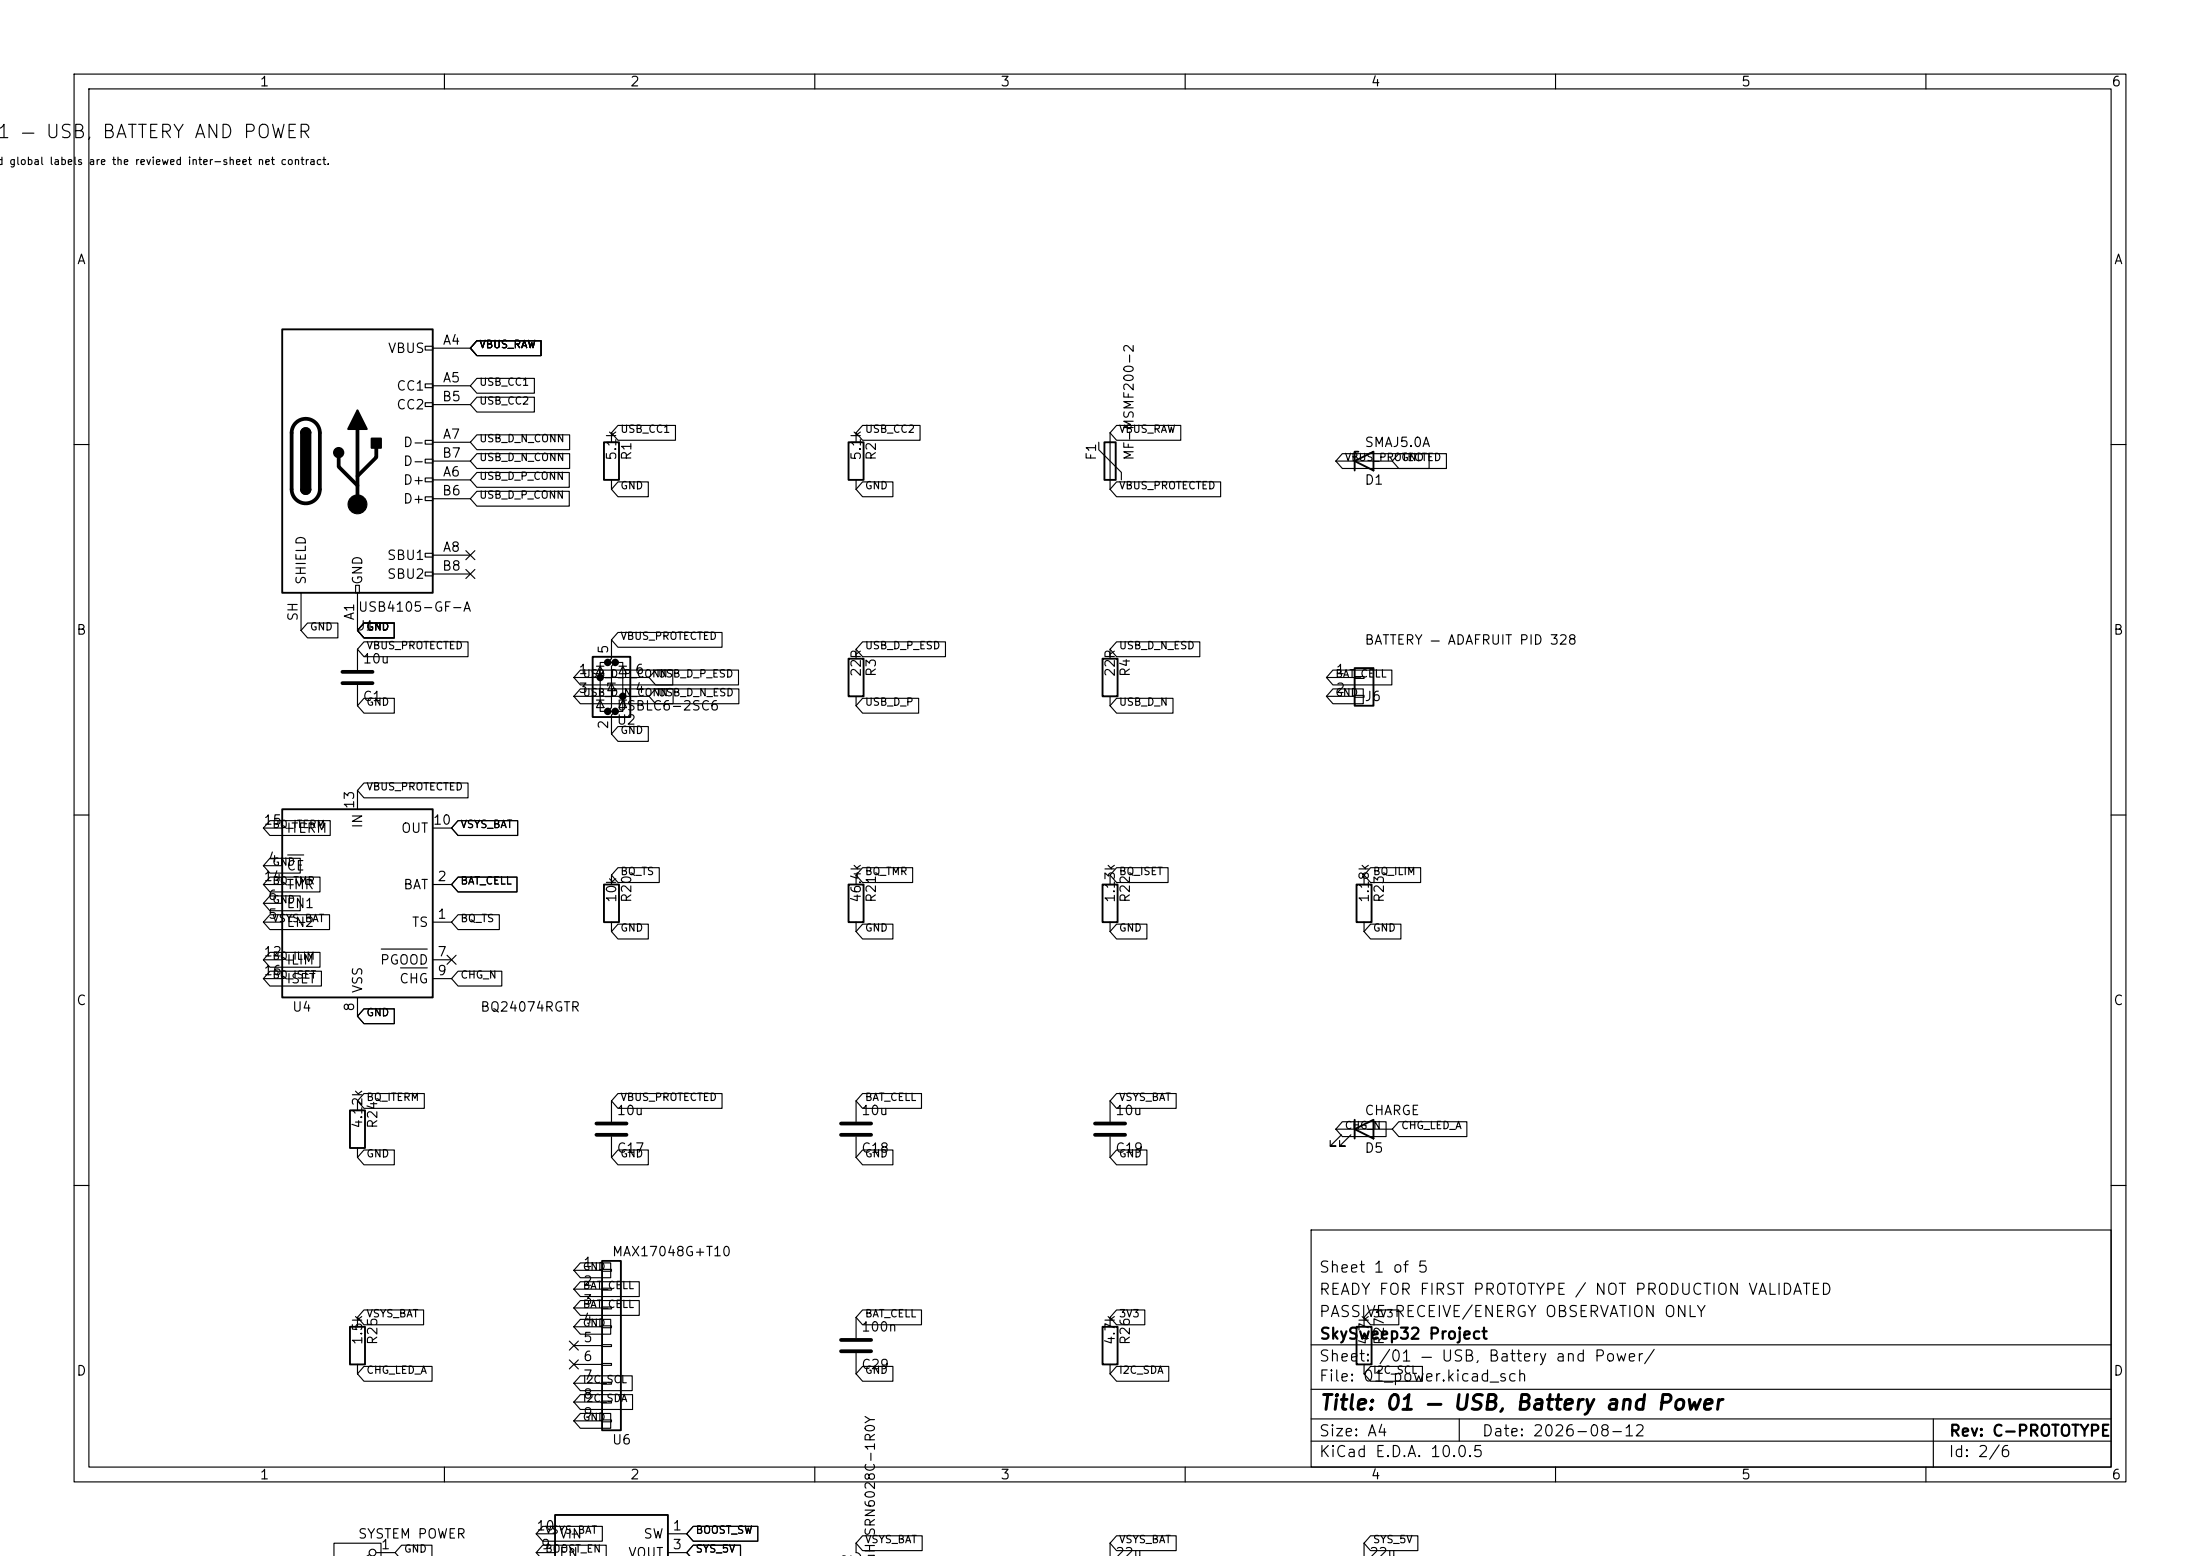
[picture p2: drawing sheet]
<svg xmlns="http://www.w3.org/2000/svg" width="297mm" height="210mm" viewBox="0 0 297 210" stroke-linecap="round" stroke-linejoin="round" font-family="sans-serif">
<g fill="none" stroke="#000" stroke-width=".15">
<path d="M10 10h277v190h-277zM12 12h273v186h-273zM60 10v2M110 10v2M160 10v2M210 10v2M260 10v2M57.4 46.7h1v.5h-1zM57.4 51.8h1v.5h-1zM57.4 54.4h1v.5h-1zM57.4 59.4h1v.5h-1zM58.4 47h5.1"/>
<path d="M58.4 52.1h5.1M58.4 59.7h5.1M58.4 54.6h5.1M64.4 58.7h12.5v2h-12.5l-.9-1zM64.4 46h8.6v2h-8.6l-.9-1zM64.4 51.1h7.7v2h-7.7l-.9-1zM64.4 53.6h7.7v2h-7.7l-.9-1zM82.5 58.4v1.3M83.4 57.4h7.8v2h-7.8l-.9-1zM115.6 58.4v1.3M116.4 57.4h7.8v2h-7.8l-.8-1zM148.3 59.7v1l3.1 3.1v1"/>
<path d="M149.9 58.4v7.6M150.7 57.4h8.7v2h-8.7l-.8-1zM10 60h2M48 79h.5v1h-.5zM57.4 62h1v.5h-1zM57.4 64.5h1v.5h-1zM57.4 67.1h1v.5h-1zM57.4 74.7h1v.5h-1zM57.4 77.2h1v.5h-1zM58.4 64.8h5.1M58.4 74.9h5.1M58.4 67.3h5.1"/>
<path d="M58.4 62.2h5.1M58.4 77.5h5.1M62.9 76.9l1.2 1.2M62.9 74.3l1.2 1.2M64.1 76.9l-1.2 1.2M64.1 74.3l-1.2 1.2M64.4 61.2h12.5v2h-12.5l-.9-1zM64.4 63.8h12.5v2h-12.5l-.9-1zM64.4 66.3h12.5v2h-12.5l-.9-1zM82.5 64.8v1.2M83.4 65h4.1v2h-4.1l-.9-1zM115.6 64.8v1.2"/>
<path d="M116.4 65h4.1v2h-4.1l-.8-1zM150.7 65h14.1v2h-14.1l-.8-1zM180.3 62.2h7.7M181.2 61.2h14.1v2h-14.1l-.9-1zM188.8 61.2h4.1v2h-4.1l-.8-1zM285 60h2M40.6 80v5.1M41.5 84.1h4.1v2h-4.1l-.9-1zM48.3 80v5.1M48.3 87.6v2.8M48.3 92.5v2.8M49.1 84.1h4.1v2h-4.1l-.8-1z"/>
<path d="M49.1 86.6h14.1v2h-14.1l-.8-1zM49.1 94.2h4.1v2.1h-4.1l-.8-1zM77.5 91.4h10.1M77.5 94h10.1M78.3 90.4h12.5v2h-12.5l-.8-1zM78.3 93h12.6v2h-12.6l-.8-1zM80.5 94.5h1M80.5 89.9h1M81 89.9l.5 1h-1zM81 94.5l.5 1h-1zM82 89.4h-1v6.6h1M82.5 86.4v2.5l-.5 .5h1.1l-.6 .5v5.6l-.5 .5h1.1l-.6 .5v2.6"/>
<path d="M82.5 92.2l.6 1h-1.1zM83.1 92.2h-1.1v.4M83.1 89.4h1v6.6h-1M83.4 98.1h4.1v2h-4.1l-.9-1zM83.4 85.4h14.1v2h-14.1l-.9-1zM83.6 94.5h1M83.6 89.9h1M84.1 89.9l.5 1h-1zM84.1 94.5l.5 1h-1zM88.5 90.4h11.2v2h-11.2l-.9-1zM88.5 93h11.2v2h-11.2l-.9-1zM115.6 87.6v1.3"/>
<path d="M115.6 94v1.3M116.4 94.2h7.6v2.1h-7.6l-.8-1zM116.4 86.6h11.2v2h-11.2l-.8-1zM149.9 87.6v1.3M149.9 94v1.3M150.7 86.6h11.3v2h-11.3l-.8-1zM150.7 94.2h7.7v2.1h-7.7l-.8-1zM179.1 91.4h3.8M179.1 94h3.8M179.9 90.4h8v2h-8l-.8-1zM179.9 93h4.1v2h-4.1l-.8-1zM182.9 91.3h1.2v.3h-1.2z"/>
<path d="M182.9 93.9h1.2v.2h-1.2zM10 110h2M35.6 119.4h2.5M35.6 116.8h2.5M35.6 111.8h2.5M36.4 115.8h4.1v2h-4.1l-.8-1zM36.4 118.4h6.8v2h-6.8l-.8-1zM36.4 110.8h8.2v2h-8.2l-.8-1zM38.8 115.4h2.2M48.3 106.7v2.5M49.1 105.7h14.1v2h-14.1l-.8-1zM58.4 119.4h2.6"/>
<path d="M58.4 111.8h2.6M61.8 118.4h8v2h-8l-.8-1zM61.8 110.8h8.1v2h-8.1l-.8-1zM82.5 118.1v1.3M83.4 117.1h5.6v2h-5.6l-.9-1zM115.6 118.1v1.3M116.4 117.1h6.8v2h-6.8l-.8-1zM149.9 118.1v1.3M150.7 117.1h7v2h-7l-.8-1zM184.1 118.1v1.3M185 117.1h6.8v2h-6.8l-.9-1zM285 110h2"/>
<path d="M35.6 124.5h2.5M35.6 121.9h2.5M35.6 129.5h2.5M35.6 132.1h2.5M36.4 123.5h8.1v2h-8.1l-.8-1zM36.4 120.9h4.1v2h-4.1l-.8-1zM36.4 128.5h6.8v2h-6.8l-.8-1zM36.4 131.1h7v2h-7l-.8-1zM48.3 134.6v2.6M49.1 136.2h4.1v2h-4.1l-.8-1zM51.5 128.1h6.2M54.1 130.6h3.6"/>
<path d="M58.4 124.5h2.6M58.4 129.5h2.6M58.4 132.1h2.6M60.4 128.9l1.2 1.2M61.6 128.9l-1.2 1.2M61.8 123.5h5.6v2h-5.6l-.8-1zM61.8 131.1h5.9v2h-5.9l-.8-1zM82.5 124.5v1.2M83.4 124.7h4.1v2h-4.1l-.9-1zM115.6 124.5v1.2M116.4 124.7h4.1v2h-4.1l-.8-1zM149.9 124.5v1.2"/>
<path d="M150.7 124.7h4.1v2h-4.1l-.8-1zM184.1 124.5v1.2M185 124.7h4.1v2h-4.1l-.9-1zM48.3 148.6v1.3M48.3 154.9v1.3M49.1 155.2h4.1v2h-4.1l-.8-1zM49.1 147.6h8.2v2h-8.2l-.8-1zM82.5 148.6v2.8M82.5 153.4v2.8M83.4 147.6h14.1v2h-14.1l-.9-1zM83.4 155.2h4.1v2h-4.1l-.9-1zM115.6 148.6v2.8"/>
<path d="M115.6 153.4v2.8M116.4 155.2h4.1v2h-4.1l-.8-1zM116.4 147.6h8v2h-8l-.8-1zM149.9 148.6v2.8M149.9 153.4v2.8M150.7 155.2h4.1v2h-4.1l-.8-1zM150.7 147.6h8.1v2h-8.1l-.8-1zM180.3 152.4h7.7M181.1 153.2l-1.5 1.5h.7h-.7v-.8M181.2 151.4h5.9v2h-5.9l-.9-1zM182.4 153.2l-1.6 1.5h.8h-.8v-.8M188.8 151.4h9.2v2h-9.2l-.8-1z"/>
<path d="M10 160h2M48.3 177.8v1.3M49.1 176.8h8.1v2h-8.1l-.8-1zM77.5 171.5h3.8M77.5 174h3.8M77.5 176.5h3.8M77.5 179.1h3.8M78.3 170.4h4.1v2.1h-4.1l-.8-1zM78.3 178.1h4.1v2h-4.1l-.8-1zM78.3 173h8v2h-8l-.8-1zM78.3 175.5h8v2h-8l-.8-1zM81.3 171.3h1.2v.3h-1.2z"/>
<path d="M81.3 173.9h1.2v.2h-1.2zM81.3 176.4h1.2v.3h-1.2zM81.3 178.9h1.2v.3h-1.2zM115.6 177.8v2.8M116.4 176.8h8v2h-8l-.8-1zM149.9 177.8v1.3M150.7 176.8h3.8v2h-3.8l-.8-1zM177 166h108v32h-108zM184.1 177.8v1.3M185 176.8h3.8v2h-3.8l-.9-1zM285 160h2M48.3 184.2v1.2"/>
<path d="M49.1 184.4h9.2v2h-9.2l-.8-1zM60 198v2M76.9 181l1.2 1.2M76.9 183.5l1.2 1.3M77.5 181.6h3.8M77.5 184.2h3.8M77.5 186.7h3.8M77.5 189.2h3.8M77.5 191.8h3.8M78.1 181l-1.2 1.2M78.1 183.5l-1.2 1.3M78.3 190.8h4.1v2h-4.1l-.8-1z"/>
<path d="M78.3 185.7h7v2h-7l-.8-1zM78.3 188.2h7.1v2h-7.1l-.8-1zM81.3 181.5h1.2v.2h-1.2zM81.3 184h1.2v.3h-1.2zM81.3 186.6h1.2v.2h-1.2zM81.3 189.1h1.2v.3h-1.2zM81.3 191.6h1.2v.3h-1.2zM110 198v2M115.6 182.6v2.8M116.4 184.4h4.1v2h-4.1l-.8-1zM149.9 184.2v1.2M150.7 184.4h7.1v2h-7.1l-.8-1z"/>
<path d="M160 198v2M177 194.5h108M177 191.5h108M177 187.5h108M177 181.5h108M184.1 184.2v1.2M185 184.4h7v2h-7l-.9-1zM197 191.5v3M210 198v2M260 198v2M261 191.5v6.5M45.1 210.1v-1.8h6.3v1.8"/>
<path d="M49.9 209.8l-.4 .3M50.8 209.6h2.5M53.3 209.6l.9-1.1h4.1v1.6M53.3 209.6l.5 .5M72.4 209.6l.9-1.1h8.5v1.6M72.4 209.6h2.5M72.4 207h2.5M72.4 209.6l.4 .5M73.3 206h8v2h-8l-.9-1zM90.2 209.6h2.5M90.2 207h2.5M92.7 209.6l.9-1.1h6.4v1.6"/>
<path d="M92.7 209.6l.5 .5M93.6 206h8.7v2h-8.7l-.9-1zM115.6 208.3v1.3a.64 .64 0 0 1 .6 .5M116.4 207.3h8.1v2h-8.1l-.8-1zM149.9 208.3v1.8M150.7 207.3h8.1v2h-8.1l-.8-1zM184.1 208.3v1.8M185 207.3h6.4v2h-6.4l-.9-1z"/>
<circle cx="50.3" cy="209.6" r=".46"/>
</g>
<g fill="none" stroke="#000" stroke-width=".25">
<path d="M38.1 44.5h20.3v35.5h-20.3zM40.6 58.4a.64 .64 0 0 1 .7-.6 .64 .64 0 0 1 .6 .6M81.5 59.7h2.1v5.1h-2.1zM114.6 59.7h2v5.1h-2zM149.1 59.7h1.5v5.1h-1.5zM40.6 66a.64 .64 0 0 0 .7 .7 .64 .64 0 0 0 .6-.7M182.9 62.2l2.5-1.2v2.5zM183.4 61h-.5v2.5M80 88.6h5.1v8.2h-5.1zM114.6 88.9h2v5.1h-2zM148.8 88.9h2.1v5.1h-2.1zM182.9 90.2h2.5v5.1h-2.5z"/>
<path d="M38.1 109.2h20.3v25.4h-20.3zM81.5 119.4h2.1v5.1h-2.1zM114.6 119.4h2v5.1h-2zM148.8 119.4h2.1v5.1h-2.1zM183.1 119.4h2.1v5.1h-2.1zM47.2 149.9h2.1v5h-2.1zM182.9 152.4l2.5-1.3v2.6zM182.9 151.1v2.6M47.2 179.1h2.1v5.1h-2.1zM81.3 170.2h2.5v22.8h-2.5zM148.8 179.1h2.1v5.1h-2.1zM183.1 179.1h2.1v5.1h-2.1z"/>
<path d="M74.9 210.1v-5.6h15.3v5.6"/>
</g>
<g fill="none" stroke="#000" stroke-width=".51">
<path d="M39.9 57.1a1.9 1.9 0 0 1 2.1-.4 1.9 1.9 0 0 1 1.2 1.7v7.6a1.91 1.91 0 0 1-1.9 1.9 1.91 1.91 0 0 1-1.9-1.9v-7.6a1.9 1.9 0 0 1 .5-1.3zM48.3 57.9v10.2M45.7 61.7v1.3l2.6 2.5M50.8 60.5v1.2l-2.5 2.6M46.2 90.7h4.1M46.2 92.2h4.1M80.5 151.6h4.1M80.5 153.2h4.1M113.5 151.6h4.1M113.5 153.2h4.1M147.8 151.6h4.1M147.8 153.2h4.1"/>
<path d="M113.5 180.8h4.1M113.5 182.4h4.1"/>
</g>
<g fill="#000" stroke="#000" stroke-width=".25">
<path d="M40.8 58a.64 .64 0 0 1 .7-.2 .64 .64 0 0 1 .4 .6h-1.3zM48.3 55.4l1.2 2.5h-2.5zM40.6 58.4h1.3v7.6h-1.3zM40.6 66h1.3a.64 .64 0 0 1-.6 .7 .64 .64 0 0 1-.7-.7zM50.2 59.2h1.2v1.3h-1.2z"/>
<circle cx="45.7" cy="61.1" r=".63"/>
</g>
<circle cx="48.3" cy="68.1" r="1.27" fill="#000" stroke="#000" stroke-width=".15"/>
<g fill="#000" stroke="#000" stroke-width=".51">
<circle cx="81" cy="91.4" r=".25"/>
<circle cx="82" cy="96" r=".25"/>
<circle cx="82" cy="89.4" r=".25"/>
<circle cx="83.1" cy="96" r=".25"/>
<circle cx="83.1" cy="89.4" r=".25"/>
<circle cx="84.1" cy="94" r=".25"/>
</g>
<text font-size="2" x="178" y="190.8">Title: 01 — USB, Battery and Power</text>
<g font-size="1.8">
<text x="-.5" y="19.1">1 — USB,</text>
<text x="13.6" y="19.1">BATTERY AND POWER</text>
</g>
<g font-size="1.5">
<text x="178" y="172.1">Sheet 1 of 5</text>
<text x="178" y="178.1">PASSIVE RECEIVE/ENERGY OBSERVATION ONLY</text>
<text x="178" y="175.1">READY FOR FIRST PROTOTYPE / NOT PRODUCTION VALIDATED</text>
<text x="178" y="184.1">Sheet:</text>
<text x="178" y="181.1">SkySweep32 Project</text>
<text x="186" y="184.1">/01 — USB, Battery and Power/</text>
<text x="178" y="186.8">File: 01_power.kicad_sch</text>
<text x="178" y="197">KiCad E.D.A. 10.0.5</text>
<text x="178" y="194.2">Size: A4</text>
<text x="200" y="194.2">Date: 2026-08-12</text>
<text x="263" y="197">Id: 2/6</text>
<text x="263" y="194.2">Rev: C-PROTOTYPE</text>
</g>
<g font-size="1.3">
<text x="35" y="12">1</text>
<text x="85" y="12">2</text>
<text x="135" y="12">3</text>
<text x="185" y="12">4</text>
<text x="235" y="12">5</text>
<text x="285" y="12">6</text>
<text x="10.3" y="36">A</text>
<text x="285.3" y="36">A</text>
<text x="52.3" y="48">VBUS</text>
<text x="59.7" y="46.9">A4</text>
<text x="53.4" y="53">CC1</text>
<text x="59.7" y="51.9">A5</text>
<text x="53.4" y="55.6">CC2</text>
<text x="59.6" y="54.5">B5</text>
<text x="59.7" y="59.6">A7</text>
<text x="54.3" y="65.7">D+</text>
<text x="54.3" y="60.7">D-</text>
<text x="54.3" y="63.2">D-</text>
<text x="59.6" y="62.1">B7</text>
<text x="59.7" y="64.6">A6</text>
<text x="83.5" y="62.2" transform="rotate(-90 83.5 62.2)">5.1k</text>
<text x="85.5" y="62.2" transform="rotate(-90 85.5 62.2)">R1</text>
<text x="116.5" y="62.2" transform="rotate(-90 116.5 62.2)">5.1k</text>
<text x="118.6" y="62.2" transform="rotate(-90 118.6 62.2)">R2</text>
<text x="148.3" y="62.2" transform="rotate(-90 148.3 62.2)">F1</text>
<text x="153.4" y="62.2" transform="rotate(-90 153.4 62.2)">MF-MSMF200-2</text>
<text x="184.1" y="65.7">D1</text>
<text x="184.1" y="60.7">SMAJ5.0A</text>
<text x="54.3" y="68.3">D+</text>
<text x="59.6" y="67.2">B6</text>
<text x="52.2" y="75.9">SBU1</text>
<text x="59.6" y="77.3">B8</text>
<text x="59.7" y="74.8">A8</text>
<text x="40.5" y="83.9" transform="rotate(-90 40.5 83.9)">SH</text>
<text x="41.6" y="79" transform="rotate(-90 41.6 79)">SHIELD</text>
<text x="48.1" y="83.8" transform="rotate(-90 48.1 83.8)">A1</text>
<text x="48.2" y="82.9">USB4105-GF-A</text>
<text x="49.2" y="79" transform="rotate(-90 49.2 79)">GND</text>
<text x="52.2" y="78.4">SBU2</text>
<text x="10.2" y="86">B</text>
<text x="48.2" y="85.4">J1</text>
<text x="48.9" y="89.9">10u</text>
<text x="82.4" y="88.4" transform="rotate(-90 82.4 88.4)">5</text>
<text x="184.1" y="87.3">BATTERY — ADAFRUIT PID 328</text>
<text x="285.2" y="86">B</text>
<text x="48.9" y="94.9">C1</text>
<text x="78" y="91.3">1</text>
<text x="78" y="93.8">3</text>
<text x="85.6" y="93.8">4</text>
<text x="85.6" y="91.3">6</text>
<text x="116.5" y="91.5" transform="rotate(-90 116.5 91.5)">22R</text>
<text x="118.6" y="91.5" transform="rotate(-90 118.6 91.5)">R3</text>
<text x="150.8" y="91.5" transform="rotate(-90 150.8 91.5)">22R</text>
<text x="152.9" y="91.5" transform="rotate(-90 152.9 91.5)">R4</text>
<text x="180.2" y="91.3">1</text>
<text x="180.2" y="93.8">2</text>
<text x="184.1" y="94.9">J6</text>
<text x="82.4" y="98.5" transform="rotate(-90 82.4 98.5)">2</text>
<text x="83.2" y="98.1">U2</text>
<text x="83.2" y="96.2">USBLC6-2SC6</text>
<text x="35.5" y="111.6">15</text>
<text x="38.6" y="112.7">ITERM</text>
<text x="48.1" y="109.3" transform="rotate(-90 48.1 109.3)">13</text>
<text x="49.2" y="111.9" transform="rotate(-90 49.2 111.9)">IN</text>
<text x="54.1" y="112.7">OUT</text>
<text x="58.4" y="111.6">10</text>
<text x="35.5" y="119.2">14</text>
<text x="36.1" y="116.7">4</text>
<text x="38.6" y="117.8">CE</text>
<text x="59" y="119.2">2</text>
<text x="36.1" y="124.3">5</text>
<text x="36.1" y="121.8">6</text>
<text x="38.6" y="125.4">EN2</text>
<text x="38.6" y="122.9">EN1</text>
<text x="38.6" y="120.3">TMR</text>
<text x="54.4" y="120.3">BAT</text>
<text x="55.5" y="125.4">TS</text>
<text x="59" y="124.3">1</text>
<text x="83.5" y="121.9" transform="rotate(-90 83.5 121.9)">10k</text>
<text x="85.5" y="121.9" transform="rotate(-90 85.5 121.9)">R20</text>
<text x="116.5" y="121.9" transform="rotate(-90 116.5 121.9)">46.4k</text>
<text x="118.6" y="121.9" transform="rotate(-90 118.6 121.9)">R21</text>
<text x="150.8" y="121.9" transform="rotate(-90 150.8 121.9)">1.13k</text>
<text x="152.9" y="121.9" transform="rotate(-90 152.9 121.9)">R22</text>
<text x="185.1" y="121.9" transform="rotate(-90 185.1 121.9)">1.18k</text>
<text x="187.1" y="121.9" transform="rotate(-90 187.1 121.9)">R23</text>
<text x="35.5" y="129.4">12</text>
<text x="35.5" y="131.9">16</text>
<text x="38.6" y="130.5">ILIM</text>
<text x="51.2" y="130.5">PGOOD</text>
<text x="59" y="129.4">7</text>
<text x="59" y="131.9">9</text>
<text x="10.2" y="136">C</text>
<text x="38.6" y="133">ISET</text>
<text x="39.4" y="136.9">U4</text>
<text x="48.1" y="136.6" transform="rotate(-90 48.1 136.6)">8</text>
<text x="49.2" y="134.1" transform="rotate(-90 49.2 134.1)">VSS</text>
<text x="53.8" y="133">CHG</text>
<text x="64.8" y="136.9">BQ24074RGTR</text>
<text x="285.2" y="136">C</text>
<text x="49.2" y="152.4" transform="rotate(-90 49.2 152.4)">4.12k</text>
<text x="51.3" y="152.4" transform="rotate(-90 51.3 152.4)">R24</text>
<text x="83.2" y="155.9">C17</text>
<text x="83.2" y="150.8">10u</text>
<text x="116.2" y="155.9">C18</text>
<text x="116.2" y="150.8">10u</text>
<text x="150.5" y="155.9">C19</text>
<text x="150.5" y="150.8">10u</text>
<text x="184.1" y="155.9">D5</text>
<text x="184.1" y="150.8">CHARGE</text>
<text x="78.6" y="171.3">1</text>
<text x="78.6" y="173.9">2</text>
<text x="82.5" y="169.9">MAX17048G+T10</text>
<text x="78.6" y="176.4">3</text>
<text x="78.6" y="178.9">4</text>
<text x="10.2" y="186">D</text>
<text x="49.2" y="181.6" transform="rotate(-90 49.2 181.6)">1.5k</text>
<text x="51.3" y="181.6" transform="rotate(-90 51.3 181.6)">R25</text>
<text x="78.6" y="181.5">5</text>
<text x="78.6" y="184">6</text>
<text x="116.2" y="185.1">C29</text>
<text x="116.2" y="180">100n</text>
<text x="150.8" y="181.6" transform="rotate(-90 150.8 181.6)">4.7k</text>
<text x="152.9" y="181.6" transform="rotate(-90 152.9 181.6)">R26</text>
<text x="185.1" y="181.6" transform="rotate(-90 185.1 181.6)">4.7k</text>
<text x="187.1" y="181.6" transform="rotate(-90 187.1 181.6)">R27</text>
<text x="285.2" y="186">D</text>
<text x="78.6" y="186.6">7</text>
<text x="78.6" y="189.1">8</text>
<text x="78.6" y="191.6">9</text>
<text x="82.5" y="195.3">U6</text>
<text x="35" y="200">1</text>
<text x="85" y="200">2</text>
<text x="135" y="200">3</text>
<text x="185" y="200">4</text>
<text x="235" y="200">5</text>
<text x="285" y="200">6</text>
<text x="48.2" y="208">SYSTEM POWER</text>
<text x="51.3" y="209.4">1</text>
<text x="72.3" y="206.9">10</text>
<text x="72.9" y="209.4">9</text>
<text x="75.4" y="208">VIN</text>
<text x="86.8" y="208">SW</text>
<text x="90.7" y="206.9">1</text>
<text x="90.7" y="209.4">3</text>
<text x="75.4" y="210.5">EN</text>
<text x="84.7" y="210.5">VOUT</text>
<text x="118.4" y="210.9" transform="rotate(-90 118.4 210.9)">uH SRN6028C-1R0Y</text>
<text x="150.5" y="210.5">22u</text>
<text x="184.8" y="210.5">22u</text>
</g>
<g font-size="1">
<text x="-.5" y="22.5">d global labels are the reviewed inter-sheet net contract.</text>
<text x="64.6" y="47.2">VBUS_RAW</text>
<text x="64.6" y="52.3">USB_CC1</text>
<text x="64.6" y="59.9">USB_D_N_CONN</text>
<text x="64.6" y="54.9">USB_CC2</text>
<text x="83.7" y="58.7">USB_CC1</text>
<text x="116.7" y="58.7">USB_CC2</text>
<text x="151" y="58.7">VBUS_RAW</text>
<text x="64.6" y="62.5">USB_D_N_CONN</text>
<text x="64.6" y="65">USB_D_P_CONN</text>
<text x="181.5" y="62.5">VBUS_PROTECTED</text>
<text x="189.1" y="62.5">GND</text>
<text x="64.6" y="67.6">USB_D_P_CONN</text>
<text x="83.7" y="66.3">GND</text>
<text x="116.7" y="66.3">GND</text>
<text x="151" y="66.3">VBUS_PROTECTED</text>
<text x="41.8" y="85.3">GND</text>
<text x="49.4" y="85.3">GND</text>
<text x="49.4" y="87.9">VBUS_PROTECTED</text>
<text x="83.7" y="86.6">VBUS_PROTECTED</text>
<text x="116.7" y="87.9">USB_D_P_ESD</text>
<text x="151" y="87.9">USB_D_N_ESD</text>
<text x="49.4" y="95.5">GND</text>
<text x="78.6" y="91.7">USB_D_P_CONN</text>
<text x="78.6" y="94.2">USB_D_N_CONN</text>
<text x="88.8" y="91.7">USB_D_P_ESD</text>
<text x="88.8" y="94.2">USB_D_N_ESD</text>
<text x="116.7" y="95.5">USB_D_P</text>
<text x="151" y="95.5">USB_D_N</text>
<text x="180.2" y="91.7">BAT_CELL</text>
<text x="180.2" y="94.2">GND</text>
<text x="83.7" y="99.3">GND</text>
<text x="49.4" y="106.9">VBUS_PROTECTED</text>
<text x="36.7" y="112">BQ_ITERM</text>
<text x="62.1" y="112">VSYS_BAT</text>
<text x="36.7" y="117.1">GND</text>
<text x="36.7" y="119.6">BQ_TMR</text>
<text x="62.1" y="119.6">BAT_CELL</text>
<text x="83.7" y="118.4">BQ_TS</text>
<text x="116.7" y="118.4">BQ_TMR</text>
<text x="151" y="118.4">BQ_ISET</text>
<text x="185.3" y="118.4">BQ_ILIM</text>
<text x="36.7" y="124.7">VSYS_BAT</text>
<text x="36.7" y="122.2">GND</text>
<text x="62.1" y="124.7">BQ_TS</text>
<text x="83.7" y="126">GND</text>
<text x="116.7" y="126">GND</text>
<text x="151" y="126">GND</text>
<text x="185.3" y="126">GND</text>
<text x="36.7" y="129.8">BQ_ILIM</text>
<text x="36.7" y="132.3">BQ_ISET</text>
<text x="49.4" y="137.4">GND</text>
<text x="62.1" y="132.3">CHG_N</text>
<text x="49.4" y="148.8">BQ_ITERM</text>
<text x="83.7" y="148.8">VBUS_PROTECTED</text>
<text x="116.7" y="148.8">BAT_CELL</text>
<text x="151" y="148.8">VSYS_BAT</text>
<text x="181.5" y="152.6">CHG_N</text>
<text x="189.1" y="152.6">CHG_LED_A</text>
<text x="49.4" y="156.5">GND</text>
<text x="83.7" y="156.5">GND</text>
<text x="116.7" y="156.5">GND</text>
<text x="151" y="156.5">GND</text>
<text x="78.6" y="171.7">GND</text>
<text x="49.4" y="178">VSYS_BAT</text>
<text x="78.6" y="179.3">GND</text>
<text x="78.6" y="174.2">BAT_CELL</text>
<text x="78.6" y="176.8">BAT_CELL</text>
<text x="116.7" y="178">BAT_CELL</text>
<text x="151" y="178">3V3</text>
<text x="185.3" y="178">3V3</text>
<text x="49.4" y="185.7">CHG_LED_A</text>
<text x="116.7" y="185.7">GND</text>
<text x="151" y="185.7">I2C_SDA</text>
<text x="185.3" y="185.7">I2C_SCL</text>
<text x="78.6" y="186.9">I2C_SCL</text>
<text x="78.6" y="189.5">I2C_SDA</text>
<text x="78.6" y="192">GND</text>
<text x="54.5" y="209.8">GND</text>
<text x="73.5" y="209.8">BOOST_EN</text>
<text x="73.5" y="207.3">VSYS_BAT</text>
<text x="93.8" y="207.3">BOOST_SW</text>
<text x="93.8" y="209.8">SYS_5V</text>
<text x="116.7" y="208.5">VSYS_BAT</text>
<text x="151" y="208.5">VSYS_BAT</text>
<text x="185.3" y="208.5">SYS_5V</text>
</g>
</svg>
